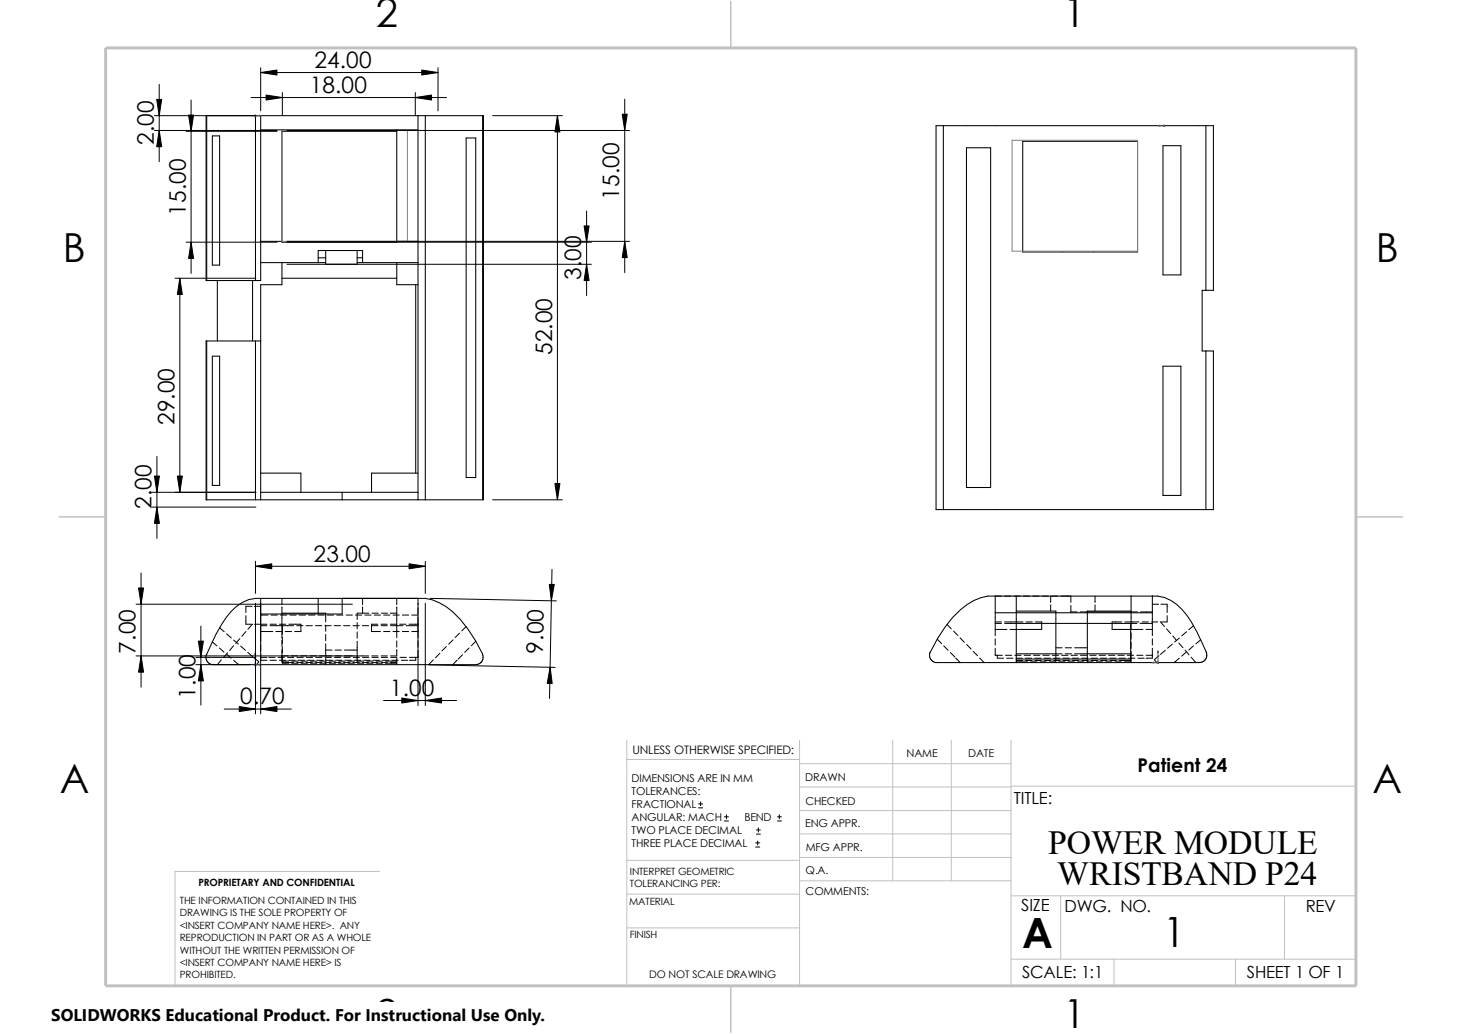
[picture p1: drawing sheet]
<svg xmlns="http://www.w3.org/2000/svg" width="297mm" height="210mm" viewBox="0 0 297 210" stroke-linecap="round" stroke-linejoin="round" font-family="sans-serif">
<g fill="none" stroke="#c0c0c0" stroke-width=".2">
<path d="M127.3 154.3h35.1M127.3 150.3v49.9M162.4 159.9h43M162.4 150.3v49.9M162.4 155.1h43M181.4 150.3v28.6M193.3 150.3v28.6M205.4 159.7h70.1M205.4 150.3v49.9M275.5 150.3v49.9h-239.9v-23.2h41.5M127.3 174.8h35.1M162.4 178.9h43"/>
<path d="M162.4 164.6h43M162.4 174.2h43M162.4 169.4h43M127.3 181.6h35.1M127.3 188.5h35.1M205.4 181.9h70.1M205.4 194.8h70.1M215.5 181.9v12.9M226.3 194.8v5.4M251 194.8v5.4M260.9 181.9v12.9"/>
</g>
<path d="M148.5 .2v9.5M11.9 105h9.6M275.5 105h9.5M148.5 200.2v9.6" fill="none" stroke="#c0c0c0" stroke-width=".3"/>
<path d="M21.5 9.7h254v190.5h-254z" fill="none" stroke="#c0c0c0" stroke-width=".59"/>
<g fill="none" stroke="#000" stroke-width=".2">
<path d="M32.3 17.1v15.8M51 19.8h39.7M53 13.8v8.7M53 14.7h36M57.4 18.8v4.7M84.4 18.8v4.7M89 13.8v8.7M31.4 23.5h20.6M31.4 26.5h24.9M37.8 26.7h18.5M38.8 20.3v35.2M58.3 26.5h69.6"/>
<path d="M100.1 23.5h14.2M113.2 23.5v78M126.9 20.2v35.2M35.6 56.5h16.4M36.5 56.5v43.5M37.8 49.2h18.5M58.3 49.2h61.8M58.3 49h69.6M58.3 53.7h61.8M119.2 42.8v17.2M30.9 100h21.1M31.9 92.7v16.6"/>
<path d="M28.7 116.4v23.2M30.9 103h21.1M51.9 114v6.5M51.9 115h34.5M86.4 114v6.5M100.1 101.5h14.2M112.1 115.7l-.5 26.2M27.6 122.7h44M27.6 133.2h47.3M39.8 133.5h12.2M39.8 135h11M40.8 127.2v16"/>
<path d="M43.1 130.4l1 .8M44.6 131.6l.9 .9M44.6 127.5l1 .8M45 134l-.8 1M46 128.7l1 .9M46 132.8l.9 .9M46.2 132.6l-.8 1M47.5 130l.9 .8M47.5 134.1l1 .9M47.5 131.1l-.8 1M48.7 129.7l-.8 1M48.9 131.2l1 .9"/>
<path d="M50 125.1v1.7h1.2l-.8 1M50 128.3l-.9 .9M50.3 132.5l1 .8M51.2 123.1h-1.2v1.3M51.6 133.6l1 .8M51.7 126.8h2.5M51.7 123.1h1.3M51.9 122.5v22.5M52.6 134.5l-.5 .5M53 134.1h1.2M53 122.5v22.5M53 128.3h2.4"/>
<path d="M53 133.5h1.2M53 127.1h1.2M53 124.9h1.4M54.6 133.5h1.3M54.9 134.1h1.2M54.9 126.8h1.2M54.9 127.1h4.7M55.1 124.9h1.2M56 128.3h1.3M56.5 133.5h1.3M56.8 134.1h1.2M56.8 126.8h1.2"/>
<path d="M57 124.9h1.3M57.3 121.5v1.3M57.3 123.3v1.2M57.3 124.7v4.8M57.3 130v1.3M57.3 132v2.5M57.4 134.3h1.2M57.4 134.6h2.2M57.4 127.1v1.8M57.4 129.5v1.3M57.4 131.4v1.3M57.4 133.3v1.4h1.2"/>
<path d="M58 128.3h1.2M58.4 133.5h1.3M58.7 134.1h1.2M58.7 126.8h2.4v1.5h-1.2M58.9 124.9h1.3M59.3 134.3h1.2M59.3 134.7h1.2M60.3 127.1h1.3M60.3 134.6h1.3M60.3 133.5h1.3M60.6 134.1h1.2M60.8 124.9h1.3"/>
<path d="M61.2 134.3h1.2M61.2 134.7h1.2M62.2 127.1h1.3M62.2 134.6h1.3M62.2 133.5h1.3M62.5 134.1h1.3M62.7 124.9h1.3M63.1 134.3h1.2M63.1 134.7h1.2M64.1 127.1h1.3M64.1 134.6h1.3M64.1 133.5h1.3"/>
<path d="M64.4 134.1h1.3M64.6 124.9h1.3M65 134.3h1.3M65 134.7h1.3M66 127.1h1.3M66 134.6h1.3M66 133.5h1.3M66.2 124.7v1.6M66.2 127v1.2M66.2 128.9v1.2M66.2 130.8v2.4M66.2 133.7v1.3"/>
<path d="M66.2 132h1.2M66.3 134.1h1.3M66.5 124.9h1.3M66.9 134.3h1.3M66.9 134.7h1.3M67.9 127.1h1.3M67.9 134.6h1.3M67.9 133.5h1.3M68.1 132h1.2M68.2 134.1h1.3M68.4 124.9h1.3M68.8 134.3h1.3"/>
<path d="M68.8 134.7h1.3M69.8 127.1h1.3M69.8 134.6h1.3M69.8 133.5h1.3M70 132h2.6M70.1 134.1h1.3M70.3 124.9h1.3M70.7 134.3h1.3M70.7 134.7h1.3M71.7 127.1h1.3M71.7 134.6h1.3M71.8 133.5h1.2"/>
<path d="M72 134.1h1.3M72.2 124.9h1.3M72.6 126.4v1.3M72.6 128.4v1.2M72.6 130.3v4.2M72.6 134.3h1.3M72.6 134.7h1.3M73.6 127.1h1.3M73.6 134.6h1.3M73.7 133.5h1.2M73.7 121.5v1.3M73.7 123.3v1.2"/>
<path d="M73.9 134.1h1.3M74.1 124.9h1.3M74.5 134.3h1.3M74.5 134.7h1.3M74.9 124.5h-2.3v1.3M75.5 133.2h1.3M75.5 127.1h1.3M75.5 134.6h1.3M75.6 133.5h1.2M75.6 124.5h1.2M75.8 134.1h1.3M76 124.9h1.3"/>
<path d="M76.4 134.3h1.3M76.4 134.7h1.3M76.8 126.8h-1.3v1.5h1.8M77.4 126.8h1.3M77.4 133.2h1.3M77.4 127.1h1.3M77.4 134.6h1.3M77.5 133.5h1.2M77.5 124.5h1.2M77.7 134.1h1.3M77.9 128.3h1.3M77.9 124.9h1.3"/>
<path d="M78.3 134.3h2.3M78.3 134.7h2.3M79.3 126.8h1.3M79.3 124.5h1.3M79.3 127.1h2.6M79.3 134.6h1.3M79.4 133.5h1.2M79.6 134.1h1.3M79.8 128.3h1.3M79.8 124.9h1.3M80.6 121.5v1.3M80.6 123.3v6.2"/>
<path d="M80.6 130.2v1.2M80.6 132v1.2h-1.3M80.6 133.7v1.3M81.2 126.8h1.3M81.3 133.5h1.2M81.5 134.1h1.3M81.7 128.3h1.3M81.7 124.9h1.3M82.5 127.1h2.4M83.1 126.8h1.8M83.2 133.5h1.7M83.7 128.3h1.2"/>
<path d="M83.7 124.9h1.2M84.5 133.5v.6h-1.3M84.9 121.5v21.8M86.4 122.5v20.8M87.2 135l25.6 .6M87.4 121.5l25.6 .5M88 134l-.9 1M89.4 132.7l-.9 .9M90.7 131.3l-.9 .9M92 130l-.9 .9M92.9 134.1l-.9 .9M93.3 128.6l-.8 .9"/>
<path d="M94 133l-.9 .9M94.7 127.3l-.9 .8M95.3 131.6l-.9 .9M96.6 130.3l-.8 .8M190.4 129.8l.9 .9M191.7 131.2l.9 .9M192.4 126.8l.9 .9M193.1 132.5l.9 .9M193.7 128.2l.9 .9M194.1 133.6l1 1M195 129.5l.9 1M196.4 130.9l.9 .9"/>
<path d="M197.7 132.3l.9 .9M199 133.6l.9 .9M202.2 126.6h1.3M202.2 124.5v4.6M202.2 129.8v1.2M202.2 131.7v1.4h1.4M202.2 126.3h1.3M202.2 127.8h2.4M202.2 121.1h1.3M202.6 133.1v.6h1.3M204.1 126.3h3.7M204.1 121.1h1.3"/>
<path d="M204.3 133.1h1.2M204.5 133.7h1.3M205.2 127.8h1.3M206 121.1h1.3M206.2 133.1h1.2M206.4 133.7h1.3M206.5 124.5v2.1h-2.4M206.5 133.9v.7M206.5 134.2h1.2M206.5 134.3h2.2M207.9 121.1h1.3M208.1 133.1h1.2"/>
<path d="M208.3 133.7h1.3M208.4 134.2h1.2M208.4 126.3h1.3M209.4 134.3h1.3M209.8 121.1h1.3M210 133.1h1.2M210.2 133.7h1.3M210.3 134.2h1.2M210.4 126.3h1.2v.3M211.3 134.3h1.3M211.7 121.1h1.3M211.9 133.1h1.2"/>
<path d="M212.1 133.7h1.3M212.2 134.2h1.2M213.2 134.3h1.3M213.4 121.1v1.2M213.4 122.9v1.2M213.6 121.1h1.3M213.8 133.1h1.3M214 133.7h1.3M214.1 134.2h1.2M214.5 124.5v2.1M214.5 133.9v.7M214.5 132.8h1.3"/>
<path d="M214.5 131.6h1.3M215.1 134.3h1.3M215.5 121.1h2.1v1.2M215.7 133.1h1.3M215.9 133.7h1.3M216 134.2h1.3M216.4 132.8h1.3M216.4 131.6h1.3M217 134.3h1.3M217.6 123v1.3h1.2M217.6 133.1h1.3M217.8 133.7h1.3"/>
<path d="M217.9 134.2h1.3M218.3 132.8h2.6M218.3 131.6h2.6M218.9 134.3h1.3M219.5 124.3h1.4M219.5 133.1h1.3M219.8 133.7h1.2M219.8 134.2h1.3M220.8 134.3h1.3M220.9 124.5v2.1M220.9 133.9v.7M221.4 133.1h1.3"/>
<path d="M221.7 133.7h1.2M221.7 134.2h1.3M222.5 121.1v1.2M222.5 122.9v1.2M222.7 134.3h1.3M223.3 133.1h1.3M223.6 133.7h1.2M223.6 134.2h1.3M224.6 134.3h1.3M225.2 133.1h1.3M225.5 133.7h1.2M225.5 134.2h1.3"/>
<path d="M226.5 134.3h1.3M227.1 133.1h1.3M227.4 133.7h1.2M227.4 134.2h2.3M227.9 126.3h-2v.3M228.5 126.3h2.9M229 133.1h1.3M229.3 133.7h1.2M229.7 133.9v.4h-1.3M229.7 126.6h1.3M229.7 132.8h.1M229.7 127.8h2.5"/>
<path d="M229.8 124.5v3.4M229.8 128.5v1.3M229.8 130.4v1.3M229.8 132.3v2.3M229.8 124.3h1.3M230.9 133.1h1.3M231.2 133.7h1.3M231.6 126.6h2.5M231.7 124.3h2.4M232 126.3h1.3M232.8 127.8h1.3M232.8 133.1h1.3"/>
<path d="M233.9 126.3h1.3M234.1 124.5v4.6M234.1 129.8v1.2M234.1 131.7v2h-1.3M234.1 122.7h1.3M234.5 134l.5 .6M235.5 133.2l-1 .8M235.8 126.3l.8 1M235.8 122.7h1.3v1.7M236.7 132.1l-.9 .8M237 127.7l.8 1M237.1 125.1v1.2h-1.3"/>
<path d="M238.2 130.8l-1 .9M238.3 129.2l.8 .9M239.5 130.6l.8 1M239.6 133.7l-1 .9M239.6 129.6l-1 .8M240.7 132l.9 1M241 132.4l-.9 .9M241 128.3l-.9 .9M242 133.5l.9 1.1M242.4 131.2l-.9 .8M242.5 127.1l-1 .8M243.9 130l-.9 .8"/>
<path d="M45.6 144h13.6M77.9 142.3h14.9M141.9 164.1h.8M141.9 163.3h.8M142.3 162.9v.8M147.2 166.8h.8M147.2 165.9h.8M147.6 165.5v.8M153.5 172h.8M153.5 171.2h.8M153.7 169.4h.8M153.7 168.6h.8"/>
<path d="M153.9 170.8v.8M154.1 168.1v.9M157.9 166.8h.8M157.9 165.9h.8M158.3 165.5v.8"/>
</g>
<g fill="none" stroke="#000" stroke-width=".21">
<path d="M42 23.5h9.9M42 23.5h-.1v33.5h.1M42 23.5v33.5M43.1 27.6h1.5v26.2h-1.5zM51.9 23.5h34.5M51.9 23.5v33.5M53 23.5v33.5h-1.1M53 26.4h31.9M57.4 26.4v.3M80.6 26.4v22.8h-23.3v-22.5h23.3M84.9 23.5v78M86.4 23.5h11.6"/>
<path d="M86.4 23.5v78M94.7 28h1.9v69h-1.9zM98 23.5h.2v78h-.2M98 23.5v78M191.6 25.5h-1.4v78h1.4M191.6 25.5h53.4M191.6 25.5v78M196.3 30h5v69h-5zM207.8 28.7h23.3v22.5h-23.3zM236.3 29.6h3.6v26.2h-3.6zM245 25.5v33.5M245 25.5h1.5v33.5h-1.5"/>
<path d="M42 57h9.9M44.2 57v12.3M51.3 57v12.3M53 53.3h13.2M53 49h4.3M57.3 53.3v4.5h-4.3v43.7M57.3 56.5h23.3M64.6 52.4h1.6M64.6 53.3v-2.4h9.1v2.4M66.2 50.9v2.8h6.4v-2.8M72.6 52.4h1.1M72.6 53.3h12.3"/>
<path d="M80.6 49h4.3M80.6 53.3v4.5h4.3M84.5 57.8v38.3M245 59h-.8v12.3h.8M42 69.3h-.1v32.2h.1M42 69.3v32.2M42 69.3h9.9M43.1 72.3h1.5v26.3h-1.5zM51.9 69.3v32.2M51.9 69.3h1.1M236.3 74.4h3.6v26.2h-3.6zM245 71.3v32.2"/>
<path d="M245 71.3h1.5v32.2h-1.5M53 100h31.9M53 96.1h8.1v3.9M69.5 100v1.5M84.9 96.1h-9.4v3.9M42 101.5h9.9M51.9 101.5h34.5M86.4 101.5h11.6M191.6 103.5h53.4M46.9 124.2a7.6 7.6 0 0 1 5-2.7h34.5a11.6 11.6 0 0 1 7.1 4.3 29.1 29.1 0 0 1 4.5 7.1l.2 .6-.2 .7-.6 .6-.7 .2h-53.6l-.6-.2-.4-.4-.3-.7 .2-.8a32.6 32.6 0 0 1 4.9-8.7zM53 121.5v3.2h16.5v-3.2M57.3 124.7v-.2h8.9v.2"/>
<path d="M64.6 121.5v3M202.2 121.1v3.4h31.9v-3.4M206.5 121.1v3.4M206.5 126.6h23.2v7.3h-23.2zM206.5 124.1h8v.4M206.5 132.8h8M211.6 126.6v1.2h-5.1M214.5 126.6v7.3M220.9 126.6v7.3M220.9 132.8h8.8M220.9 124.3h8.9M225.9 126.6v1.2h3.8"/>
<path d="M229.8 121.1v3.4M229.8 124.1h-8.9v.4M245 132.5l.2 .6-.2 .7-.6 .6-.7 .2h-53.7l-.6-.4-.5-.6-.1-.8 .2-.4a25.9 25.9 0 0 1 7.5-9.6l1.4-.8 1.3-.6 1.5-.3h34.5a9.6 9.6 0 0 1 6.8 5.1l1.2 2.2 1.9 4.1"/>
</g>
<g fill="#00f" stroke="#00f" stroke-width=".2">
<path d="M234.1 134.6l.3-.1v.2z"/>
<path d="M235.2 132.2l.1 .3h-.1z"/>
<path d="M235.3 25.5l.4-.1v.2z"/>
<path d="M52.7 23.4l.3 .1-.3 .1z"/>
<path d="M52.7 134.9l.3 .1-.3 .1z"/>
<path d="M51.9 132.6v.4h-.1z"/>
</g>
<g fill="none" stroke="#00f" stroke-width=".2">
<path d="M51.7 23.5h1.3M51.7 23.4l.3 .3M51.9 23.5h.1M51.9 23.4v.3M52 23.4l-.3 .3M235.3 25.5h1.4M236.4 25.4l.3 .3M236.5 25.5h.1M236.5 25.4v.3M236.6 25.4l-.3 .3M51.7 135h1.3M51.7 134.9l.3 .3"/>
<path d="M51.9 132.6v2.6M52 134.9l-.3 .3M234.1 134.6h1.3M235.1 134.5l.3 .2M235.2 132.2v2.5M235.4 134.5l-.3 .2"/>
</g>
<path d="M57.3 26.5h25.5v22.5h-25.5zM205.6 28.5h25.5v22.5h-25.5z" fill="none" stroke="#808080" stroke-width=".2"/>
<g fill="#000" stroke="#000" stroke-width=".2">
<path d="M53 14.7l3.3-.5v1zM54.1 19.3l3.3 .5-3.3 .5zM84.4 19.8l3.3-.5v1zM85.7 14.2l3.3 .5-3.3 .5zM32.3 26.5l.6 3.3h-1.1zM31.8 20.2h1.1l-.6 3.3zM38.3 23.4h1l-.5 3.3zM113.2 23.5l.5 3.3h-1zM126.4 23.2h1l-.5 3.3zM36.5 56.5l.5 3.3h-1zM38.8 49.2l.5 3.3h-1zM118.7 45.9h1l-.5 3.3z"/>
<path d="M119.2 53.7l.5 3.3h-1zM126.9 49l.5 3.3h-1zM31.4 96.7h1l-.5 3.3zM36 96.7h1l-.5 3.3zM31.9 103l.5 3.3h-1zM51.9 115l3.3-.5v1zM83.1 114.5l3.3 .5-3.3 .5zM112.7 98.2h1l-.5 3.3zM28.7 133.2l.5 3.3h-1zM28.2 119.4h1l-.5 3.3zM40.3 130.2h1l-.5 3.3zM40.8 135l.5 3.3h-1z"/>
<path d="M111.8 135.5l.4 3.3h-1zM111.6 118.7h1l-.6 3.3zM48.6 143.5l3.3 .5-3.3 .5zM53 144l3.3-.5v1zM81.6 141.8l3.3 .5-3.3 .5zM86.4 142.3l3.3-.5v1z"/>
</g>
<path d="M10.4 203.6h100.4v6.4h-100.4z" fill="#fff"/>
<g font-size="8.5">
<text x="207.6" y="192.5">A</text>
<text x="236.3" y="192.4">1</text>
</g>
<g font-size="8.1">
<text x="76.4" y="5.5">2</text>
<text x="216.1" y="5.5">1</text>
<text x="12.8" y="53.2">B</text>
<text x="279.5" y="53.2">B</text>
<text x="12.1" y="161.1">A</text>
<text x="278.8" y="161.1">A</text>
<text x="76.4" y="208.7">2</text>
<text x="216.1" y="208.7">1</text>
</g>
<g font-size="6.9">
<text x="212.9" y="173.5">POWER MODULE</text>
<text x="214.8" y="179.7">WRISTBAND P24</text>
</g>
<g font-size="4.6">
<text x="63.9" y="13.8">24.00</text>
<text x="62.9" y="18.9">18.00</text>
<text x="31.2" y="29.4" transform="rotate(-90 31.2 29.4)">2.00</text>
<text x="125.8" y="40.6" transform="rotate(-90 125.8 40.6)">15.00</text>
<text x="37.7" y="43.8" transform="rotate(-90 37.7 43.8)">15.00</text>
<text x="118.1" y="56.9" transform="rotate(-90 118.1 56.9)">3.00</text>
<text x="112.1" y="72.1" transform="rotate(-90 112.1 72.1)">52.00</text>
<text x="35.4" y="86.4" transform="rotate(-90 35.4 86.4)">29.00</text>
<text x="30.8" y="103.3" transform="rotate(-90 30.8 103.3)">2.00</text>
<text x="63.7" y="114.1">23.00</text>
<text x="27.6" y="132.8" transform="rotate(-90 27.6 132.8)">7.00</text>
<text x="110.3" y="132.8" transform="rotate(-89 110.3 132.8)">9.00</text>
<text x="39.7" y="141.9" transform="rotate(-90 39.7 141.9)">1.00</text>
<text x="48.8" y="143.1">0.70</text>
<text x="79.2" y="141.4">1.00</text>
</g>
<text font-size="3.9" x="231.1" y="156.8">Patient 24</text>
<g font-size="3.4">
<text x="206" y="163.3">TITLE:</text>
<text x="207.5" y="185.1">SIZE</text>
<text x="216.3" y="185.2">DWG. NO.</text>
<text x="265.3" y="185.3">REV</text>
<text x="207.6" y="198.7">SCALE: 1:1</text>
<text x="253.3" y="198.7">SHEET 1 OF 1</text>
<text x="10.4" y="207.3">SOLIDWORKS Educational Product. For Instructional Use Only.</text>
</g>
<text font-size="2.4" x="128.5" y="153.2">UNLESS OTHERWISE SPECIFIED:</text>
<g font-size="2.2">
<text x="184.2" y="153.7">NAME</text>
<text x="196.7" y="153.8">DATE</text>
<text x="128.3" y="158.8">DIMENSIONS ARE IN MM</text>
<text x="128.3" y="161.5">TOLERANCES:</text>
<text x="163.6" y="158.5">DRAWN</text>
<text x="128.3" y="164.2">FRACTIONAL</text>
<text x="128.3" y="166.8">ANGULAR: MACH</text>
<text x="151.2" y="166.8">BEND</text>
<text x="163.6" y="163.4">CHECKED</text>
<text x="128.3" y="172.1">THREE PLACE DECIMAL</text>
<text x="128.3" y="169.5">TWO PLACE DECIMAL</text>
<text x="163.6" y="168">ENG APPR.</text>
<text x="163.7" y="172.8">MFG APPR.</text>
<text x="163.7" y="177.5">Q.A.</text>
<text x="163.7" y="181.7">COMMENTS:</text>
</g>
<text font-size="2.1" x="131.9" y="198.7">DO NOT SCALE DRAWING</text>
<g font-size="2">
<text x="128" y="177.6">INTERPRET GEOMETRIC</text>
<text x="36.5" y="183.6">THE INFORMATION CONTAINED IN THIS</text>
<text x="40.3" y="180">PROPRIETARY AND CONFIDENTIAL</text>
<text x="127.8" y="183.7">MATERIAL</text>
<text x="128" y="180.2">TOLERANCING PER:</text>
<text x="36.5" y="186.1">DRAWING IS THE SOLE PROPERTY OF</text>
<text x="36.5" y="188.6">&lt;INSERT COMPANY NAME HERE&gt;. ANY</text>
<text x="36.5" y="191.1">REPRODUCTION IN PART OR AS A WHOLE</text>
<text x="127.9" y="190.5">FINISH</text>
<text x="36.5" y="193.7">WITHOUT THE WRITTEN PERMISSION OF</text>
<text x="36.5" y="196.2">&lt;INSERT COMPANY NAME HERE&gt; IS</text>
<text x="36.5" y="198.7">PROHIBITED.</text>
</g>
</svg>
